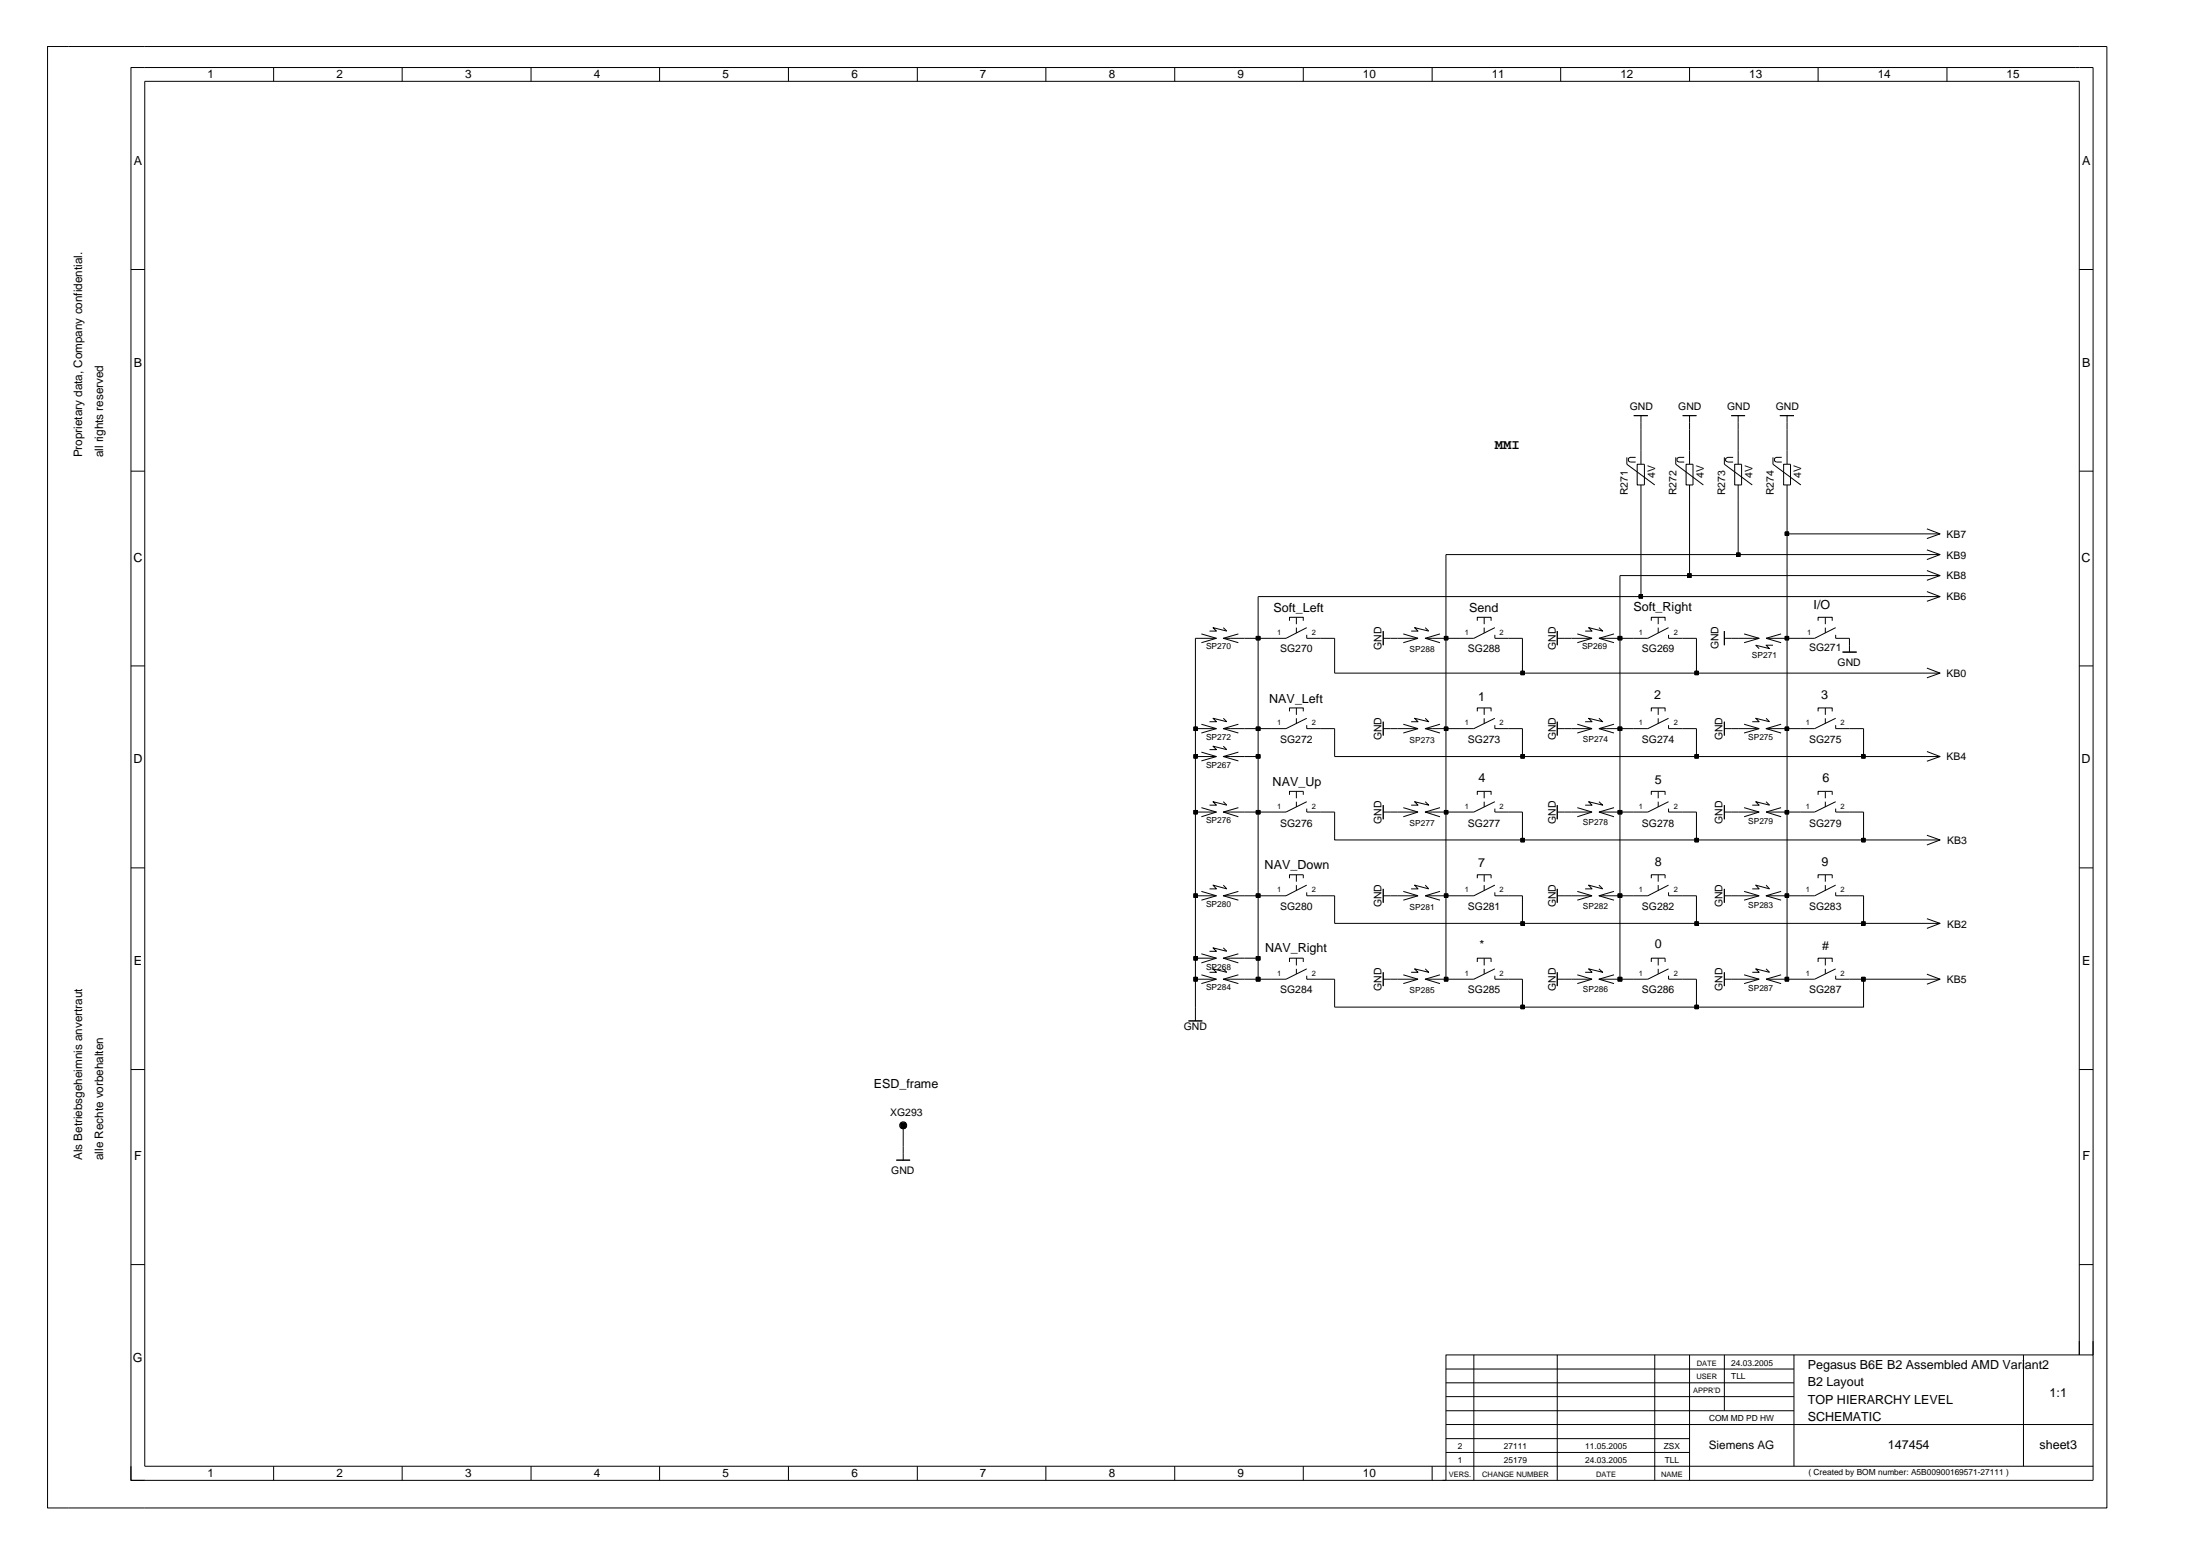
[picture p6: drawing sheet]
<svg xmlns="http://www.w3.org/2000/svg" width="594mm" height="420mm" viewBox="0 0 594 420" stroke-linecap="round" stroke-linejoin="round" font-family="sans-serif">
<g fill="none" stroke="#000" stroke-width=".27">
<path d="M12.8 12.6h556.1v394.5h-556.1zM73.9 18.2v3.8M108.6 18.2v3.8M143.4 18.2v3.8M178.1 18.2v3.8M212.9 18.2v3.8M247.7 18.2v3.8M282.4 18.2v3.8M317.2 18.2v3.8M351.9 18.2v3.8M386.7 18.2v3.8M421.4 18.2v3.8"/>
<path d="M456.2 18.2v3.8M491 18.2v3.8M525.8 18.2v3.8M35.4 72.8h3.7M561.5 72.8h3.7M441.2 112.2h3.8M443.1 112.2v13.1M454.4 112.2h3.7M456.2 112.2v13.1M467.5 112.2h3.7M469.4 112.2v13.1M480.6 112.2h3.8"/>
<path d="M482.6 112.2v13.1M35.4 127.2h3.7M439.3 123.5v1.8l7.5 5.6M441.7 123.5h-1.5l-.5 .3v.6l.5 .3h1.5M442.1 125.3h1.9v5.6h-1.9zM443.1 130.9v30.2M452.5 123.5v1.8l7.5 5.6M454.8 123.5h-1.4l-.5 .3 .1 .8 1.8 .1M455.3 125.3h1.9v5.6h-1.9zM456.2 130.9v24.5M465.6 123.5v1.8l7.6 5.6M468 123.5h-1.4l-.6 .3v.6l.6 .3h1.4"/>
<path d="M468.4 125.3h1.9v5.6h-1.9zM469.4 130.9v18.8M478.8 123.5v1.8l7.5 5.6M481.1 123.5h-1.4l-.5 .3v.6l.5 .3h1.4M481.6 125.3h1.9v5.6h-1.9zM482.6 130.9v133.5M561.5 127.2h3.7M455.7 154.9h1v1h-1zM468.9 149.3h1v.9h-1zM482.1 143.6h.9v1h-.9zM482.6 144.1h41.3M520.3 159.7l3.6 1.4-3.6 1.2"/>
<path d="M520.3 154l3.6 1.4-3.6 1.3M520.3 142.8l3.6 1.3-3.6 1.3M520.3 148.4l3.6 1.3-3.6 1.4M523.9 155.4h-86.5v109M523.9 149.7h-133.4v114.7M35.4 179.8h3.7M324.4 171.1l4.1 1.2M328.5 172.3h-5.7v103.3M328.5 172.3l-4.1 1.2M330.3 169.4l1 1-3.8-1 1 1h-1.9M334.4 171.1l-4.1 1.2 4.1 1.2M339.2 171.8h1v.9h-1z"/>
<path d="M348.2 167.6v-.9h3.7v.9M350.1 166.7v1.8M350.1 169.4v1.5M352.9 169.4l-5.6 2.9h-17M352.9 171.4v.9h7.5v9.4h163.5M373.5 172.3h9.4M373.5 170.4v3.8M378.9 171.1l4 1.2M382.9 172.3l-4 1.2M384.9 169.4l.9 1-3.8-1 .9 1h-1.8M388.8 171.1l-3.9 1.2 3.9 1.2M390 171.8h1v.9h-1z"/>
<path d="M398.9 167.6v-.9h3.7v.9M400.8 166.7v1.8M400.8 169.4v1.5M403.7 169.4l-5.7 2.9h-13.1M403.7 171.4v.9h7.4v9.4M420.5 172.3h9.4M420.5 170.4v3.8M425.9 171.1l4 1.2M429.9 172.3l-4 1.2M431.8 169.4l1 1-3.8-1 .9 1h-1.9M431.8 172.3l4 1.2M435.8 171.1l-4 1.2"/>
<path d="M436.9 171.8h1.1v.9h-1.1zM442.6 160.6h.9v.9h-.9zM445.9 167.6v-.9h3.7v.9M447.8 166.7v1.8M447.8 169.4v1.5M450.6 169.4l-5.6 2.9h-13.2M450.6 171.4v.9h7.5v9.4M465.6 170.4v3.8M465.6 172.3h9.4M471 171.1l4 1.2-4 1.2M476.9 172.3l4.1 1.2M478.8 174.2h-1.9l.9 .9-3.7-.9 .9 .9"/>
<path d="M481 171.1l-4.1 1.2M482.1 171.8h.9v.9h-.9zM491 167.6v-.9h3.8v.9M492.9 166.7v1.8M492.9 169.4v1.5M495.7 169.4l-5.7 2.9h-13.1M495.7 171.4v.9h3.7v3.8M497.6 176.1h3.8M523.9 161.1h-184.2v103.3M561.5 179.8h3.7M322.4 196.3h.9v.9h-.9zM322.8 196.7h5.7"/>
<path d="M324.4 195.5l4.1 1.2M328.5 196.7l-4.1 1.2M330.3 193.9l1 .9-3.8-.9 1 .9h-1.9M334.4 195.5l-4.1 1.2 4.1 1.2M339.2 196.3h1v.9h-1zM348.2 192.1v-1h3.7v1M350.1 191.1v1.9M350.1 193.9v1.5M352.9 195.8v.9h7.5v7.5h163.5l-3.6-1.3M352.9 193.9l-5.6 2.8h-17M373.5 196.7h9.4M373.5 194.8v3.8"/>
<path d="M378.9 195.5l4 1.2M382.9 196.7l-4 1.2M384.9 193.9l.9 .9-3.8-.9 .9 .9h-1.8M388.8 195.5l-3.9 1.2 3.9 1.2M390 196.3h1v.9h-1zM398.9 192.1v-1h3.7v1M400.8 191.1v1.9M400.8 193.9v1.5M403.7 193.9l-5.7 2.8h-13.1M403.7 195.8v.9h7.4v7.5M410.7 181.2h.9v.9h-.9zM420.5 196.7h9.4"/>
<path d="M420.5 194.8v3.8M425.9 195.5l4 1.2M429.9 196.7l-4 1.2M431.8 193.9l1 .9-3.8-.9 .9 .9h-1.9M431.8 196.7l4 1.2M435.8 195.5l-4 1.2M436.9 196.3h1.1v.9h-1.1zM445.9 192.1v-1h3.7v1M447.8 191.1v1.9M447.8 193.9v1.5M450.6 193.9l-5.6 2.8h-13.2M450.6 195.8v.9h7.5v7.5"/>
<path d="M457.7 181.2h.9v.9h-.9zM465.6 194.8v3.8M465.6 196.7h9.4M471 195.5l4 1.2M475 196.7l-4 1.2M476.9 193.9l.9 .9-3.7-.9 .9 .9h-1.8M481 195.5l-4.1 1.2 4.1 1.2M482.1 196.3h.9v.9h-.9zM491 192.1v-1h3.8v1M492.9 191.1v1.9M492.9 193.9v1.5M495.7 193.9l-5.7 2.8h-13.1"/>
<path d="M495.7 195.8v.9h7.5v7.5M520.3 180.4l3.6 1.3-3.6 1.3M322.4 218.8h.9v.9h-.9zM322.4 203.7h.9v1h-.9zM322.8 219.2h5.7M322.8 204.2h5.7M324.4 218l4.1 1.2M324.4 203.1l4.1 1.1M328.5 219.2l-4.1 1.3M328.5 204.2l-4.1 1.2M330.3 216.4l1 1-3.8-1 1 1h-1.9M330.3 201.5l1 .9-3.8-.9 1 .9h-1.9"/>
<path d="M330.3 204.2h9.4M334.4 218l-4.1 1.2 4.1 1.3M334.4 203.1l-4.1 1.1 4.1 1.2M339.2 218.8h1v.9h-1zM339.2 203.7h1v1h-1zM348.2 214.6v-1h3.7v1M350.1 213.6v1.9M350.1 216.4v1.5M352.9 218.3v.9h7.5v7.6h50.7M352.9 216.4l-5.6 2.8h-17M373.5 217.4v3.8M373.5 219.2h9.4"/>
<path d="M378.9 218l4 1.2M382.9 219.2l-4 1.3M384.9 216.4l.9 1-3.8-1 .9 1h-1.8M388.8 218l-3.9 1.2 3.9 1.3M390 218.8h1v.9h-1zM398.9 214.6v-1h3.7v1M400.8 213.6v1.9M400.8 216.4v1.5M403.7 216.4l-5.7 2.8h-13.1M403.7 218.3v.9h7.4v7.6M410.7 203.7h.9v1h-.9zM420.5 217.4v3.8"/>
<path d="M420.5 219.2h9.4M425.9 218l4 1.2M429.9 219.2l-4 1.3M431.8 216.4l1 1-3.8-1 .9 1h-1.9M431.8 219.2l4 1.3M435.8 218l-4 1.2M436.9 218.8h1.1v.9h-1.1zM445.9 214.6v-1h3.7v1M447.8 213.6v1.9M447.8 216.4v1.5M450.6 216.4l-5.6 2.8h-13.2M450.6 218.3v.9h7.5v7.6"/>
<path d="M457.7 203.7h.9v1h-.9zM465.6 217.4v3.8M465.6 219.2h9.4M471 218l4 1.2M475 219.2l-4 1.3M476.9 216.4l.9 1-3.7-1 .9 1h-1.8M476.9 219.2l4.1 1.3M481 218l-4.1 1.2M482.1 218.8h.9v.9h-.9zM491 214.6v-1h3.8v1M492.9 213.6v1.9M492.9 216.4v1.5"/>
<path d="M495.7 216.4l-5.7 2.8h-13.1M495.7 218.3v.9h7.5v7.6M502.7 203.7h1v1h-1zM523.9 204.2l-3.6 1.3M35.4 234.3h3.7M330.3 239l1 1-3.8-1 1 1h-1.9M348.2 237.1v-.9h3.7v.9M350.1 236.2v1.8M350.1 239v1.4M352.9 239l-5.6 2.8h-17M373.5 240v3.7M384.9 239l.9 1-3.8-1 .9 1h-1.8"/>
<path d="M398.9 237.1v-.9h3.7v.9M400.8 236.2v1.8M400.8 239v1.4M403.7 239l-5.7 2.8h-13.1M410.7 226.3h.9v1h-.9zM411.1 226.8h112.8M420.5 240v3.7M431.8 239l1 1-3.8-1 .9 1h-1.9M445.9 237.1v-.9h3.7v.9M447.8 236.2v1.8M447.8 239v1.4M450.6 239l-5.6 2.8h-13.2"/>
<path d="M457.7 226.3h.9v1h-.9zM465.6 240v3.7M476.9 239l.9 1-3.7-1 .9 1h-1.8M491 237.1v-.9h3.8v.9M492.9 236.2v1.8M492.9 239v1.4M495.7 239l-5.7 2.8h-13.1M502.7 226.3h1v1h-1zM520.3 225.5l3.6 1.3-3.6 1.3M561.5 234.3h3.7M322.4 258.3h.9v.9h-.9zM322.4 241.3h.9v1h-.9z"/>
<path d="M322.8 241.8h5.7M322.8 258.7h5.7M324.4 240.7l4.1 1.1M324.4 257.5l4.1 1.2M328.5 241.8l-4.1 1.2M328.5 258.7l-4.1 1.3M330.3 255.9l1 .9-3.8-.9 1 .9h-1.9M330.3 258.7h9.4M334.4 240.7l-4.1 1.1 4.1 1.2M334.4 257.5l-4.1 1.2 4.1 1.3M339.2 258.3h1v.9h-1zM339.2 241.3h1v1h-1z"/>
<path d="M348.2 259.7v-1h3.7v1M350.1 258.7v1.9M352.9 240.9v.9h7.5v7.5h163.5M373.5 241.8h9.4M378.9 240.7l4 1.1M382.9 241.8l-4 1.2M384.9 241.8l3.9 1.2M388.8 240.7l-3.9 1.1M390 241.3h1v1h-1zM398.9 259.7v-1h3.7v1M400.8 258.7v1.9M403.7 240.9v.9h7.4v7.5"/>
<path d="M410.7 248.9h.9v.9h-.9zM420.5 241.8h9.4M425.9 240.7l4 1.1M429.9 241.8l-4 1.2M435.8 240.7l-4 1.1 4 1.2M436.9 241.3h1.1v1h-1.1zM445.9 259.7v-1h3.7v1M447.8 258.7v1.9M450.6 240.9v.9h7.5v7.5M457.7 248.9h.9v.9h-.9zM465.6 241.8h9.4M471 240.7l4 1.1"/>
<path d="M475 241.8l-4 1.2M481 240.7l-4.1 1.1 4.1 1.2M482.1 241.3h.9v1h-.9zM491 259.7v-1h3.8v1M492.9 258.7v1.9M495.7 240.9v.9h7.5v7.5M502.7 248.9h1v.9h-1zM520.3 248l3.6 1.3-3.6 1.3M320.9 275.6h3.8M322.4 263.8h.9v1.1h-.9zM322.8 264.4h5.7M324.4 263.2l4.1 1.2"/>
<path d="M328.5 264.4l-4.1 1.1M330.3 261.6l1 .9-3.8-.9 1 .9h-1.9M334.4 263.2l-4.1 1.2 4.1 1.1M339.2 263.8h1v1.1h-1zM350.1 261.6v1.3M352.9 261.6l-5.6 2.8h-17M352.9 263.4v1h7.5v7.5h97.7M373.5 264.4h9.4M373.5 262.5v3.7M378.9 263.2l4 1.2M382.9 264.4l-4 1.1M384.9 261.6l.9 .9-3.8-.9 .9 .9h-1.8"/>
<path d="M388.8 263.2l-3.9 1.2 3.9 1.1M390 263.8h1v1.1h-1zM400.8 261.6v1.3M403.7 261.6l-5.7 2.8h-13.1M403.7 263.4v1h7.4v7.5M410.7 271.4h.9v.9h-.9zM420.5 264.4h9.4M420.5 262.5v3.7M425.9 263.2l4 1.2M429.9 264.4l-4 1.1M431.8 261.6l1 .9-3.8-.9 .9 .9h-1.9M435.8 263.2l-4 1.2 4 1.1"/>
<path d="M436.9 263.8h1.1v1.1h-1.1zM447.8 261.6v1.3M450.6 261.6l-5.6 2.8h-13.2M450.6 263.4v1h7.5v7.5M457.7 271.4h.9v.9h-.9zM465.6 262.5v3.7M465.6 264.4h9.4M471 263.2l4 1.2M475 264.4l-4 1.1M476.9 261.6l.9 .9-3.7-.9 .9 .9h-1.8M476.9 264.4l4.1 1.1M481 263.2l-4.1 1.2"/>
<path d="M482.1 263.8h.9v1.1h-.9zM492.9 261.6v1.3M495.7 261.6l-5.7 2.8h-13.1M495.7 263.4v1h28.2M502.7 263.8h1v1.1h-1zM503.2 264.4v7.5h-45.1M520.3 263l3.6 1.4-3.6 1.3M35.4 288.7h3.7M561.5 288.7h3.7M242 313.2h3.8M243.6 303.6l.5-.1 .1 .5-.5 .2zM243.9 303.8v9.4"/>
<path d="M35.4 341.4h3.7M561.5 341.4h3.7M390.5 377h93.9M390.5 373.3h93.9M390.5 369.6h93.9M398 365.8v33.9M420.5 365.8v33.9M446.8 365.8v33.9M456.2 365.8v33.9M465.6 365.8v15.1M484.4 365.8v30M546.4 365.8v30"/>
<path d="M561.5 365.8v-343.8h-522.4v373.8h526.1M565.2 365.8v-347.6h-529.8v381.5h3.7M35.4 395.8v3.9h3.7M39.1 399.7h526.1v-33.9h-174.7v33.9M73.9 395.8v3.9M108.6 395.8v3.9M143.4 395.8v3.9M178.1 395.8v3.9M212.9 395.8v3.9M247.7 395.8v3.9M282.4 395.8v3.9M317.2 395.8v3.9"/>
<path d="M351.9 395.8v3.9M386.7 395.8v3.9M390.5 392.1h65.7M390.5 388.4h65.7M390.5 384.6h174.7M390.5 380.9h93.9"/>
<circle cx="243.9" cy="303.8" r=".69"/>
<circle cx="243.9" cy="303.8" r=".17"/>
<circle cx="243.9" cy="303.8" r=".94"/>
<circle cx="243.9" cy="303.8" r=".51"/>
</g>
<g fill="#000">
<path d="M455.7 154.9h1v1h-1z" fill-rule="evenodd"/>
<path d="M468.9 149.3h1v.9h-1z" fill-rule="evenodd"/>
<path d="M482.1 143.6h.9v1h-.9z" fill-rule="evenodd"/>
<path d="M339.2 171.8h1v.9h-1z" fill-rule="evenodd"/>
<path d="M390 171.8h1v.9h-1z" fill-rule="evenodd"/>
<path d="M436.9 171.8h1.1v.9h-1.1z" fill-rule="evenodd"/>
<path d="M442.6 160.6h.9v.9h-.9z" fill-rule="evenodd"/>
<path d="M482.1 171.8h.9v.9h-.9z" fill-rule="evenodd"/>
<path d="M322.4 196.3h.9v.9h-.9z" fill-rule="evenodd"/>
<path d="M339.2 196.3h1v.9h-1z" fill-rule="evenodd"/>
<path d="M390 196.3h1v.9h-1z" fill-rule="evenodd"/>
<path d="M410.7 181.2h.9v.9h-.9z" fill-rule="evenodd"/>
<path d="M436.9 196.3h1.1v.9h-1.1z" fill-rule="evenodd"/>
<path d="M457.7 181.2h.9v.9h-.9z" fill-rule="evenodd"/>
<path d="M482.1 196.3h.9v.9h-.9z" fill-rule="evenodd"/>
<path d="M322.4 218.8h.9v.9h-.9z" fill-rule="evenodd"/>
<path d="M322.4 203.7h.9v1h-.9z" fill-rule="evenodd"/>
<path d="M339.2 218.8h1v.9h-1z" fill-rule="evenodd"/>
<path d="M339.2 203.7h1v1h-1z" fill-rule="evenodd"/>
<path d="M390 218.8h1v.9h-1z" fill-rule="evenodd"/>
<path d="M410.7 203.7h.9v1h-.9z" fill-rule="evenodd"/>
<path d="M436.9 218.8h1.1v.9h-1.1z" fill-rule="evenodd"/>
<path d="M457.7 203.7h.9v1h-.9z" fill-rule="evenodd"/>
<path d="M482.1 218.8h.9v.9h-.9z" fill-rule="evenodd"/>
<path d="M502.7 203.7h1v1h-1z" fill-rule="evenodd"/>
<path d="M410.7 226.3h.9v1h-.9z" fill-rule="evenodd"/>
<path d="M457.7 226.3h.9v1h-.9z" fill-rule="evenodd"/>
<path d="M502.7 226.3h1v1h-1z" fill-rule="evenodd"/>
<path d="M322.4 258.3h.9v.9h-.9z" fill-rule="evenodd"/>
<path d="M322.4 241.3h.9v1h-.9z" fill-rule="evenodd"/>
<path d="M339.2 258.3h1v.9h-1z" fill-rule="evenodd"/>
<path d="M339.2 241.3h1v1h-1z" fill-rule="evenodd"/>
<path d="M390 241.3h1v1h-1z" fill-rule="evenodd"/>
<path d="M410.7 248.9h.9v.9h-.9z" fill-rule="evenodd"/>
<path d="M436.9 241.3h1.1v1h-1.1z" fill-rule="evenodd"/>
<path d="M457.7 248.9h.9v.9h-.9z" fill-rule="evenodd"/>
<path d="M482.1 241.3h.9v1h-.9z" fill-rule="evenodd"/>
<path d="M502.7 248.9h1v.9h-1z" fill-rule="evenodd"/>
<path d="M322.4 263.8h.9v1.1h-.9z" fill-rule="evenodd"/>
<path d="M339.2 263.8h1v1.1h-1z" fill-rule="evenodd"/>
<path d="M390 263.8h1v1.1h-1z" fill-rule="evenodd"/>
<path d="M410.7 271.4h.9v.9h-.9z" fill-rule="evenodd"/>
<path d="M436.9 263.8h1.1v1.1h-1.1z" fill-rule="evenodd"/>
<path d="M457.7 271.4h.9v.9h-.9z" fill-rule="evenodd"/>
<path d="M482.1 263.8h.9v1.1h-.9z" fill-rule="evenodd"/>
<path d="M502.7 263.8h1v1.1h-1z" fill-rule="evenodd"/>
</g>
<text font-size="3.8" x="403.7" y="121.3">MMI</text>
<g font-size="3.4">
<text x="36.1" y="44.6">A</text>
<text x="562.2" y="44.6">A</text>
<text x="36.1" y="99">B</text>
<text x="562.2" y="99">B</text>
<text x="36" y="151.7">C</text>
<text x="562.1" y="151.7">C</text>
<text x="343.9" y="165.2">Soft_Left</text>
<text x="396.8" y="165.1">Send</text>
<text x="441.1" y="164.9">Soft_Right</text>
<text x="489.7" y="164.3">I/O</text>
<text x="342.7" y="189.8">NAV_Left</text>
<text x="399.2" y="189.3">1</text>
<text x="446.7" y="188.8">2</text>
<text x="491.8" y="188.8">3</text>
<text x="36" y="206.1">D</text>
<text x="562.1" y="206.1">D</text>
<text x="343.7" y="212.2">NAV_Up</text>
<text x="399.3" y="211.2">4</text>
<text x="446.8" y="211.8">5</text>
<text x="492.1" y="211.1">6</text>
<text x="446.8" y="233.7">8</text>
<text x="491.9" y="233.7">9</text>
<text x="341.5" y="234.5">NAV_Down</text>
<text x="399.2" y="234">7</text>
<text x="341.6" y="256.9">NAV_Right</text>
<text x="399.5" y="256.1">*</text>
<text x="446.8" y="256.1">0</text>
<text x="492" y="256.4">#</text>
<text x="36.1" y="260.6">E</text>
<text x="562.2" y="260.6">E</text>
<text x="235.9" y="293.7">ESD_frame</text>
<text x="36.2" y="313.2">F</text>
<text x="562.3" y="313.2">F</text>
<text x="35.9" y="367.7">G</text>
<text x="488.2" y="369.6">Pegasus B6E B2 Assembled AMD Variant2</text>
<text x="488.2" y="374.3">B2 Layout</text>
<text x="553.5" y="377">1:1</text>
<text x="488.2" y="379">TOP HIERARCHY LEVEL</text>
<text x="488.2" y="383.7">SCHEMATIC</text>
<text x="509.8" y="391.2">147454</text>
<text x="550.7" y="391.2">sheet3</text>
</g>
<g font-size="3.2">
<text x="56.1" y="21">1</text>
<text x="90.9" y="21">2</text>
<text x="125.6" y="21">3</text>
<text x="160.4" y="21">4</text>
<text x="195.1" y="21">5</text>
<text x="229.9" y="21">6</text>
<text x="264.6" y="21">7</text>
<text x="299.4" y="21">8</text>
<text x="334.2" y="21">9</text>
<text x="368" y="21">10</text>
<text x="402.8" y="21">11</text>
<text x="437.6" y="21">12</text>
<text x="472.4" y="21">13</text>
<text x="507.1" y="21">14</text>
<text x="541.9" y="21">15</text>
<text x="22.2" y="123.5" transform="rotate(-90 22.2 123.5)">Proprietary data, Company confidential.</text>
<text x="27.8" y="123.5" transform="rotate(-90 27.8 123.5)">all rights reserved</text>
<text x="22.2" y="313.2" transform="rotate(-90 22.2 313.2)">Als Betriebsgeheimnis anvertraut</text>
<text x="27.8" y="313.2" transform="rotate(-90 27.8 313.2)">alle Rechte vorbehalten</text>
<text x="461.4" y="391.2">Siemens AG</text>
<text x="56.1" y="398.7">1</text>
<text x="90.9" y="398.7">2</text>
<text x="125.6" y="398.7">3</text>
<text x="160.4" y="398.7">4</text>
<text x="195.1" y="398.7">5</text>
<text x="229.9" y="398.7">6</text>
<text x="264.6" y="398.7">7</text>
<text x="299.4" y="398.7">8</text>
<text x="334.2" y="398.7">9</text>
<text x="368" y="398.7">10</text>
</g>
<g font-size="2.8">
<text x="440.1" y="110.6">GND</text>
<text x="453.2" y="110.6">GND</text>
<text x="466.4" y="110.6">GND</text>
<text x="479.5" y="110.6">GND</text>
<text x="446.9" y="129.1" transform="rotate(-90 446.9 129.1)">4V</text>
<text x="460.1" y="129.1" transform="rotate(-90 460.1 129.1)">4V</text>
<text x="473.3" y="129.1" transform="rotate(-90 473.3 129.1)">4V</text>
<text x="486.4" y="129.1" transform="rotate(-90 486.4 129.1)">4V</text>
<text x="439.6" y="133.7" transform="rotate(-90 439.6 133.7)">R271</text>
<text x="452.7" y="133.7" transform="rotate(-90 452.7 133.7)">R272</text>
<text x="465.9" y="133.7" transform="rotate(-90 465.9 133.7)">R273</text>
<text x="479" y="133.7" transform="rotate(-90 479 133.7)">R274</text>
<text x="525.7" y="145.2">KB7</text>
<text x="525.7" y="150.8">KB9</text>
<text x="525.7" y="156.4">KB8</text>
<text x="525.7" y="162.1">KB6</text>
<text x="345.7" y="176.1">SG270</text>
<text x="373.1" y="175.5" transform="rotate(-90 373.1 175.5)">GND</text>
<text x="396.4" y="176.1">SG288</text>
<text x="420.1" y="175.5" transform="rotate(-90 420.1 175.5)">GND</text>
<text x="443.4" y="176.1">SG269</text>
<text x="464" y="175.3" transform="rotate(-90 464 175.3)">GND</text>
<text x="488.5" y="175.8">SG271</text>
<text x="496.2" y="179.7">GND</text>
<text x="525.7" y="182.7">KB0</text>
<text x="345.7" y="200.5">SG272</text>
<text x="373.1" y="199.8" transform="rotate(-90 373.1 199.8)">GND</text>
<text x="396.4" y="200.5">SG273</text>
<text x="420.1" y="199.8" transform="rotate(-90 420.1 199.8)">GND</text>
<text x="443.4" y="200.5">SG274</text>
<text x="465.1" y="199.8" transform="rotate(-90 465.1 199.8)">GND</text>
<text x="488.5" y="200.5">SG275</text>
<text x="525.7" y="205.3">KB4</text>
<text x="345.7" y="223.1">SG276</text>
<text x="373.1" y="222.4" transform="rotate(-90 373.1 222.4)">GND</text>
<text x="396.4" y="223.1">SG277</text>
<text x="420.1" y="222.4" transform="rotate(-90 420.1 222.4)">GND</text>
<text x="443.4" y="223.1">SG278</text>
<text x="465.1" y="222.4" transform="rotate(-90 465.1 222.4)">GND</text>
<text x="488.5" y="223.1">SG279</text>
<text x="525.8" y="228">KB3</text>
<text x="345.7" y="245.7">SG280</text>
<text x="373.1" y="245" transform="rotate(-90 373.1 245)">GND</text>
<text x="396.4" y="245.7">SG281</text>
<text x="420.1" y="245" transform="rotate(-90 420.1 245)">GND</text>
<text x="443.4" y="245.7">SG282</text>
<text x="465.1" y="245" transform="rotate(-90 465.1 245)">GND</text>
<text x="488.5" y="245.7">SG283</text>
<text x="525.8" y="250.4">KB2</text>
<text x="345.7" y="268.2">SG284</text>
<text x="373.1" y="267.5" transform="rotate(-90 373.1 267.5)">GND</text>
<text x="396.4" y="268.2">SG285</text>
<text x="420.1" y="267.5" transform="rotate(-90 420.1 267.5)">GND</text>
<text x="443.4" y="268.2">SG286</text>
<text x="465.1" y="267.5" transform="rotate(-90 465.1 267.5)">GND</text>
<text x="488.5" y="268.2">SG287</text>
<text x="525.8" y="265.4">KB5</text>
<text x="319.7" y="278.2">GND</text>
<text x="240.4" y="301.3">XG293</text>
<text x="240.7" y="316.9">GND</text>
</g>
<g font-size="2.3">
<text x="325.7" y="175.3">SP270</text>
<text x="380.6" y="176.1">SP288</text>
<text x="427.2" y="175.3">SP269</text>
<text x="473.1" y="177.6">SP271</text>
<text x="325.7" y="199.8">SP272</text>
<text x="380.6" y="200.5">SP273</text>
<text x="427.5" y="200.2">SP274</text>
<text x="472.1" y="199.9">SP275</text>
<text x="325.7" y="207.2">SP267</text>
<text x="325.7" y="222.3">SP276</text>
<text x="380.6" y="223.1">SP277</text>
<text x="427.5" y="222.7">SP278</text>
<text x="472.1" y="222.5">SP279</text>
<text x="325.7" y="244.8">SP280</text>
<text x="380.6" y="245.6">SP281</text>
<text x="427.5" y="245.3">SP282</text>
<text x="472.1" y="245">SP283</text>
<text x="325.7" y="261.8">SP268</text>
<text x="325.7" y="267.4">SP284</text>
<text x="380.6" y="268.1">SP285</text>
<text x="427.5" y="267.9">SP286</text>
<text x="472.1" y="267.5">SP287</text>
<text x="467.5" y="368.7">24.03.2005</text>
<text x="467.5" y="372.4">TLL</text>
<text x="461.5" y="383.7">COM MD PD HW</text>
<text x="393.6" y="391.2">2</text>
<text x="393.6" y="394.9">1</text>
<text x="406.1" y="391.2">27111</text>
<text x="406.1" y="394.9">25179</text>
<text x="428.1" y="391.2">11.05.2005</text>
<text x="428.1" y="394.9">24.03.2005</text>
<text x="449.3" y="391.2">ZSX</text>
<text x="449.6" y="394.9">TLL</text>
<text x="488.4" y="398.2">( Created by BOM number: A5B00900169571-27111 )</text>
</g>
<g font-size="2">
<text x="344.8" y="171.4">1</text>
<text x="354.2" y="171.4">2</text>
<text x="395.6" y="171.4">1</text>
<text x="405" y="171.4">2</text>
<text x="442.6" y="171.4">1</text>
<text x="452" y="171.4">2</text>
<text x="488" y="171.3">1</text>
<text x="344.8" y="195.8">1</text>
<text x="354.2" y="195.8">2</text>
<text x="395.6" y="195.8">1</text>
<text x="405" y="195.8">2</text>
<text x="442.6" y="195.8">1</text>
<text x="452" y="195.8">2</text>
<text x="487.6" y="195.8">1</text>
<text x="497" y="195.8">2</text>
<text x="344.8" y="218.3">1</text>
<text x="354.2" y="218.3">2</text>
<text x="395.6" y="218.3">1</text>
<text x="405" y="218.3">2</text>
<text x="442.6" y="218.3">1</text>
<text x="452" y="218.3">2</text>
<text x="487.6" y="218.3">1</text>
<text x="497" y="218.3">2</text>
<text x="344.8" y="240.9">1</text>
<text x="354.2" y="240.9">2</text>
<text x="395.6" y="240.9">1</text>
<text x="405" y="240.9">2</text>
<text x="442.6" y="240.9">1</text>
<text x="452" y="240.9">2</text>
<text x="487.6" y="240.9">1</text>
<text x="497" y="240.9">2</text>
<text x="344.8" y="263.4">1</text>
<text x="354.2" y="263.4">2</text>
<text x="395.6" y="263.4">1</text>
<text x="405" y="263.4">2</text>
<text x="442.6" y="263.4">1</text>
<text x="452" y="263.4">2</text>
<text x="487.6" y="263.4">1</text>
<text x="497" y="263.4">2</text>
<text x="458.2" y="368.7">DATE</text>
<text x="457.2" y="376.1">APPR’D</text>
<text x="458.1" y="372.4">USER</text>
<text x="391.2" y="398.7">VERS.</text>
<text x="400.2" y="398.7">CHANGE NUMBER</text>
<text x="431" y="398.7">DATE</text>
<text x="448.6" y="398.7">NAME</text>
</g>
<text font-size="1.7" x="243.9" y="303.8">-</text>
</svg>
